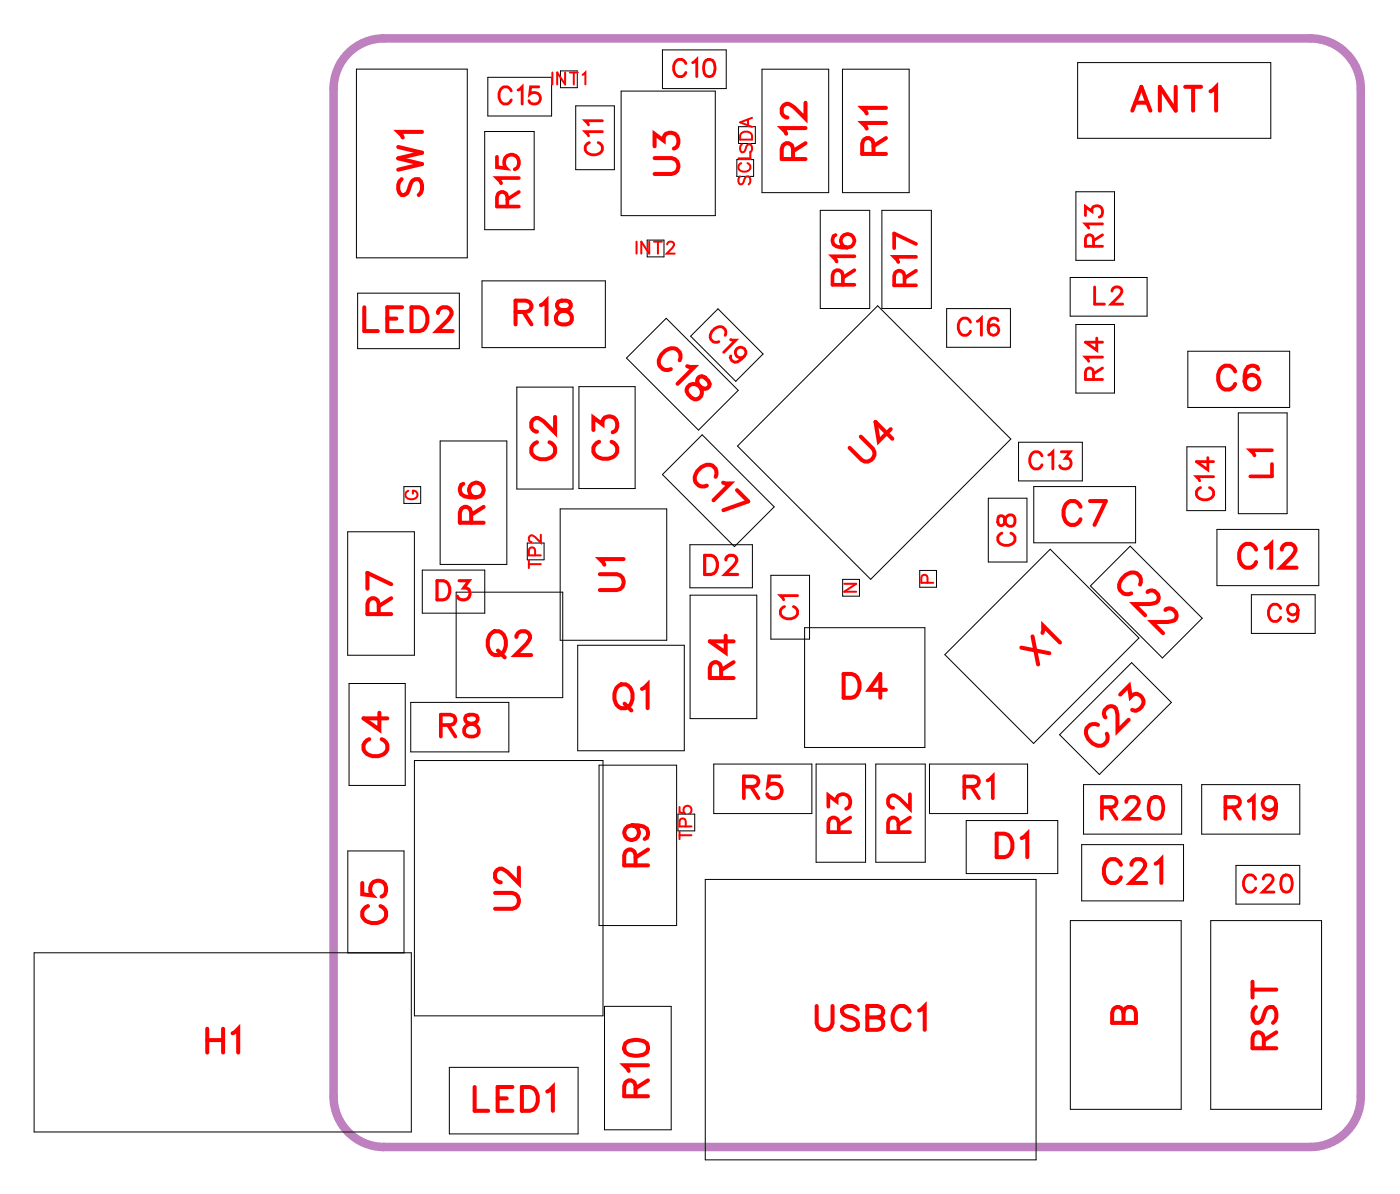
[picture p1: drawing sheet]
<svg xmlns="http://www.w3.org/2000/svg" width="42mm" height="36mm" viewBox="0 0 42 36" stroke-linecap="round" stroke-linejoin="round" font-family="sans-serif">
<path d="M10.6 1.4l.4-.2 .4-.1h27.6a1.5 1.5 0 0 1 1.5 1.5v30a1.5 1.5 0 0 1-1.5 1.5h-27.6a1.5 1.5 0 0 1-1.5-1.5v-30l.1-.4 .2-.4z" fill="none" stroke="#bf80bf" stroke-width=".25"/>
<g fill="none" stroke="#000" stroke-width=".03">
<path d="M10.4 15.8h1.9v3.7h-1.9zM10.6 2.1h3.3v5.6h-3.3zM10.7 8.7h3v1.7h-3zM12 14.5h.5v.5h-.5zM12.6 17h1.8v1.3h-1.8zM13.1 13.1h2v3.7h-2zM13.6 17.6h3.2v3.2h-3.2zM14.4 8.4h3.6v1.9h-3.6zM14.4 3.9h1.5v2.9h-1.5zM14.5 2.3h1.9v1.2h-1.9zM15.4 11.5h1.7v3.1h-1.7zM15.7 16.2h.5v.5h-.5z"/>
<path d="M16.7 15.1h3.2v4h-3.2zM16.7 2.1h.5v.5h-.5zM17.2 3.2h1.1v1.9h-1.1zM17.2 19.2h3.2v3.1h-3.2zM17.2 11.5h1.7v3h-1.7zM18.5 2.7h2.8v3.7h-2.8zM18.7 10.7l1.1-1.2 2.2 2.1-1.2 1.2zM19.3 7.1h.5v.5h-.5zM19.7 14.1l1.2-1.2 2.2 2.2-1.2 1.2zM19.7 1.5h1.9v1.1h-1.9zM20.6 16.2h1.8v1.3h-1.8zM20.6 17.7h1.9v3.7h-1.9z"/>
<path d="M20.6 10l.8-.8 1.3 1.3-.8 .9zM21.9 4.8h.5v.5h-.5zM22 3.8h.5v.5h-.5zM22.7 2.1h2v3.6h-2zM23 17.1h1.1v1.9h-1.1zM24 18.7h3.6v3.6h-3.6zM24.4 6.3h1.5v2.9h-1.5zM25.1 2.1h2v3.6h-2zM25.1 17.2h.5v.5h-.5zM26.1 9.1l4 4-4.2 4.1-3.9-3.9zM26.3 6.3h1.4v2.9h-1.4zM27.4 17h.5v.5h-.5z"/>
<path d="M28.2 9.2h1.9v1.1h-1.9zM29.4 14.8h1.2v1.9h-1.2zM30.3 13.2h1.9v1.1h-1.9zM30.8 14.5h3v1.7h-3zM31.3 16.3l2.6 2.7-3.1 3.1-2.7-2.6zM31.9 8.3h2.3v1.1h-2.3zM32.1 5.7h1.1v2h-1.1zM32.1 9.7h1.1v2h-1.1zM32.1 1.9h5.8v2.2h-5.8zM33.7 16.3l2.1 2.1-1.2 1.2-2.1-2.2zM33.7 19.7l1.2 1.2-2.2 2.2-1.1-1.2zM35.4 13.3h1.1v1.9h-1.1z"/>
<path d="M35.4 10.5h3v1.6h-3zM36.3 15.8h3v1.6h-3zM36.9 12.3h1.4v3h-1.4zM37.3 17.7h1.9v1.2h-1.9zM1 28.4h11.3v5.3h-11.3zM10.4 28.4v-3.1h1.6v3.1M10.4 20.3h1.7v3.1h-1.7zM12.2 20.9h3v1.5h-3zM12.3 22.6h5.7v7.6h-5.7zM13.4 31.8h3.8v2h-3.8zM17.8 22.8h2.4v4.8h-2.4zM18 30h2v3.6h-2z"/>
<path d="M20.2 24.2h.5v.5h-.5zM21 26.2h9.9v8.3h-9.9zM21.3 22.7h2.9v1.5h-2.9zM24.3 22.7h1.5v3h-1.5zM26.1 22.7h1.5v3h-1.5zM27.7 22.7h2.9v1.5h-2.9zM28.8 24.4h2.7v1.6h-2.7zM31.9 27.4h3.3v5.6h-3.3zM32.2 25.1h3.1v1.7h-3.1zM32.3 23.4h2.9v1.4h-2.9zM35.8 23.4h2.9v1.4h-2.9zM36.1 27.4h3.3v5.6h-3.3z"/>
<path d="M36.8 25.8h1.9v1.1h-1.9z"/>
</g>
<g fill="none" stroke="#f00" stroke-width=".12">
<path d="M10.9 9.1v.8h.4M11.3 18.3v-.4l-.2-.1-.2 .2v.3h.8M11.5 9.5h.3M11.7 17.8l-.4 .2M11.7 17.4l-.8-.3v.4M11.9 4.4l.7 .1-.7 .2 .7 .2-.7 .2M12 5.3l-.1 .2 .1 .3 .1-.1 .3-.4h.1l.1 .2-.1 .3M12 9.1h-.5v.8h.5M12.3 9.1h.2a.38 .38 0 0 1 .2 .4 .38 .38 0 0 1-.2 .4h-.2zM12.6 3.9h-.7l.1 .2M13 9.3l.2-.2h.1l.2 .2-.1 .2-.4 .4h.5M13.8 14.4h-.1a.35 .35 0 0 0 .3 .5 .35 .35 0 0 0 .4-.3 .22 .22 0 0 0-.2-.2 .22 .22 0 0 0-.2 .2 .22 .22 0 0 0 .2 .2"/>
<path d="M14 15.6v-.4l-.2-.1-.1 .2v.3h.7M14.4 15.1l-.4 .2M14.6 18.9l.1-.1a.33 .33 0 0 1 .4 .3 .33 .33 0 0 1-.4 .4l-.2-.3zM14.8 19.4l.2 .2M15.4 9.3h.4v-.2l-.1-.2h-.3v.8M15.4 19l.1-.2h.2l.1 .1-.1 .3-.3 .3h.4M15.6 9.3l.2 .4M16 13.2a.26 .26 0 0 0-.2 .3 .26 .26 0 0 0 .3 .2h.2a.26 .26 0 0 0 .2-.2 .26 .26 0 0 0-.1-.3M16.1 9.1l.2-.2v.8M16.5 12.4v.5l-.3-.4-.2-.1-.2 .2v.1l.2 .1M16.6 9v.2l.3 .1 .1 .1a.24 .24 0 0 1-.2 .3 .24 .24 0 0 1-.2-.3l.4-.3v-.1zM17.7 12.8v-.4l.2 .2a.24 .24 0 0 1 .4-.1 .24 .24 0 0 1 0 .4"/>
<path d="M17.8 13.2a.26 .26 0 0 0-.1 .2 .26 .26 0 0 0 .2 .3h.2a.26 .26 0 0 0 .3-.3 .26 .26 0 0 0-.2-.2M17.9 17.1h.5l.2 .2-.1 .2-.6 .1M18.6 16.6h-.7l.1 .2M19.5 4.7h.5l.2 .2-.1 .2-.6 .1M19.5 4.4v-.4l.3 .2a.24 .24 0 0 1 .4-.2 .24 .24 0 0 1-.1 .4M20.2 10.7a.26 .26 0 0 0 0-.3 .26 .26 0 0 0-.4 0l-.1 .2a.26 .26 0 0 0 0 .3 .26 .26 0 0 0 .3 .1M20.5 10.9h.2l-.5 .5M20.6 11.5l.1-.1 .3 .2 .1-.1v-.2l-.2-.1-.1 .1 .1 .5a.24 .24 0 0 1-.4 0 .24 .24 0 0 1 .1-.3zM21.3 14.2a.26 .26 0 0 0-.1-.3 .26 .26 0 0 0-.3 0l-.1 .1a.26 .26 0 0 0-.1 .4 .26 .26 0 0 0 .4 .1M21.5 14.4h.3l-.5 .5M21.6 18.9v.5l-.5-.3h.8M21.9 19.7l-.4 .2"/>
<path d="M22 14.6l.3 .3-.8 .3M23.6 4.7v-.4h-.2l-.1 .1v.3h.7M24 3.8h-.7l.1 .2M24 3.1v.4l-.3-.3-.3-.1-.1 .1v.2l.2 .1M24 4.3l-.4 .2M25.6 13l.4 .4v.2l-.2 .1-.5-.4M26 4.6v-.4l-.2-.1-.1 .2v.3h.7M26.4 3.7h-.7l.1 .1M26.4 3.2h-.7l.1 .2M26.4 4.1l-.4 .2M26.5 12.8l-.3 .3-.1-.5 .5 .5M30.4 19.3l.9 .1"/>
<path d="M30.8 18.9l.1 .9M31.1 18.8v-.2l.5 .5M32.2 15.1a.26 .26 0 0 0-.3-.2 .26 .26 0 0 0-.2 .3v.2a.26 .26 0 0 0 .2 .2 .26 .26 0 0 0 .3-.1M32.5 14.9h.4l-.3 .7M33.7 3.3l.3-.7 .3 .7M33.8 3.1h.4M34 17.4a.26 .26 0 0 0-.1-.3 .26 .26 0 0 0-.4 0l-.1 .1a.26 .26 0 0 0 0 .4 .26 .26 0 0 0 .3 .1M34.2 17.6h.2l.1 .1v.2l-.2 .1h-.5l.3 .3M34.7 18.2l.2-.1 .1 .1v.2l-.2 .1h-.5l.3 .3M35 2.6v.7l-.4-.7v.7M35.3 2.6h.5M35.5 2.6v.7"/>
<path d="M36.1 2.7l.1-.1v.7M36.8 11.1a.26 .26 0 0 0-.3-.2 .26 .26 0 0 0-.2 .3v.1a.26 .26 0 0 0 .2 .3 .26 .26 0 0 0 .3-.2M37.4 16.4a.26 .26 0 0 0-.3-.2 .26 .26 0 0 0-.2 .3v.1a.26 .26 0 0 0 .2 .3 .26 .26 0 0 0 .3-.2M37.5 11l-.1-.1a.35 .35 0 0 0-.4 .3 .35 .35 0 0 0 .3 .4 .22 .22 0 0 0 .2-.2 .22 .22 0 0 0-.2-.2 .22 .22 0 0 0-.2 .2M37.7 16.3l.2-.1v.7M38.2 16.4l.1-.2h.2l.1 .1-.1 .3-.3 .3h.4M6.2 30.6v.7M6.2 31h.4M6.6 30.6v.7M6.9 30.8l.2-.2v.7M10.8 26.3v.3l.3 .1a.25 .25 0 0 1 0-.4 .25 .25 0 0 1 .4 0 .25 .25 0 0 1-.1 .4M11 27a.26 .26 0 0 0-.2 .3 .26 .26 0 0 0 .3 .2h.1a.26 .26 0 0 0 .3-.2 .26 .26 0 0 0-.2-.3"/>
<path d="M11 22a.26 .26 0 0 0-.2 .3 .26 .26 0 0 0 .3 .2h.2a.26 .26 0 0 0 .2-.2 .26 .26 0 0 0-.1-.3M11.3 21.2v.5l-.5-.3h.7M14.1 32.4v.7h.4M14.7 26.6h.6l.2 .2-.1 .2-.7 .1M14.8 32.7h.3M15.3 32.4h-.5v.7h.5M15.5 25.8v.5l-.4-.3-.2-.1-.2 .1v.1l.2 .2M15.5 32.4h.3a.38 .38 0 0 1 .2 .3 .38 .38 0 0 1-.2 .4h-.3zM16.3 32.5l.2-.1v.7M18.4 20.5v-.1a.33 .33 0 0 1 .5 .3 .33 .33 0 0 1-.5 .3l-.1-.2zM18.6 20.9l.2 .2M18.6 31.1l.3-.1a.3 .3 0 0 1 .4 .2 .38 .38 0 0 1-.4 .2 .38 .38 0 0 1-.3-.2z"/>
<path d="M18.8 24.6a.22 .22 0 0 1 .2 .3 .22 .22 0 0 1-.3 .1 .22 .22 0 0 1 0-.4h.1a.34 .34 0 0 1 .5 .2l-.1 .2M18.9 25.8v-.4l-.2-.1-.1 .2v.3h.7M18.9 32.6v-.4h-.2l-.1 .1v.3h.7M19.1 20.5l.2-.1v.7M19.3 31.7h-.7l.1 .2M19.3 25.3l-.4 .2M19.3 32.2l-.4 .2M21.5 20.2l-.1-.4-.1-.1-.2 .2v.3h.8M24.3 29.9v.6l.2 .2 .3-.1v-.7M25.1 20.1h.3a.38 .38 0 0 1 .2 .3 .38 .38 0 0 1-.2 .4h-.3zM25.6 30l-.2-.1-.3 .1 .1 .2 .4 .3v.1l-.2 .1-.3-.1M25.8 30.3l.5 .1v.1l-.2 .2h-.3v-.8l.5 .1v.2l-.2 .1"/>
<path d="M26.4 20.5h-.5l.3-.4v.7M27.1 30.1a.26 .26 0 0 0-.3-.2 .26 .26 0 0 0-.2 .3v.2a.26 .26 0 0 0 .2 .3 .26 .26 0 0 0 .3-.2M27.4 30.1l.1-.2v.8M29.7 24.8h.2a.37 .37 0 0 1 .3 .4 .37 .37 0 0 1-.3 .3h-.2zM30.4 24.9l.2-.1v.7M32.7 21.6a.26 .26 0 0 0-.3 .1 .26 .26 0 0 0 0 .3l.1 .1a.26 .26 0 0 0 .4 .1 .26 .26 0 0 0 .1-.4M32.9 21.4v-.3l.1-.1h.2l.1 .3v.5l.3-.4M33.4 20.7l.2-.3 .1 .4a.24 .24 0 0 1 .4 .1 .24 .24 0 0 1-.4 .2M33.4 25.7a.26 .26 0 0 0-.3-.1 .26 .26 0 0 0-.2 .2v.2a.26 .26 0 0 0 .2 .3 .26 .26 0 0 0 .3-.2M33.5 30.1l-.2-.1h-.1l-.1 .4h.7v-.3l-.1-.1h-.2v.4M33.7 25.7l.1-.1h.2l.1 .1-.1 .2-.3 .4h.4M34.4 25.7l.2-.1v.7"/>
<path d="M37.3 29.5h.7M37.3 29.2v.5M37.4 30l-.1 .1 .1 .3h.2l.2-.4h.1l.1 .1-.1 .3M37.6 31.2v-.4l-.2-.1-.1 .2v.3h.7M38 30.7l-.4 .3"/>
</g>
<g fill="none" stroke="#f00" stroke-width=".08">
<path d="M15.2 2.7a.19 .19 0 0 0-.2-.1 .19 .19 0 0 0-.1 .2v.1a.19 .19 0 0 0 .1 .2 .19 .19 0 0 0 .2-.1M15.4 2.7l.2-.1v.5M16 2.6h-.2v.2a.18 .18 0 0 1 .3 0 .18 .18 0 0 1-.1 .3 .18 .18 0 0 1-.2-.1M17.6 4.2a.19 .19 0 0 0-.2 .3 .19 .19 0 0 0 .2 .1h.2a.19 .19 0 0 0 .1-.1 .19 .19 0 0 0-.1-.3M17.9 3.9h-.5l.1 .1M17.9 3.6h-.5l.1 .1M20.4 1.9a.19 .19 0 0 0-.2-.1 .19 .19 0 0 0-.1 .2v.1a.19 .19 0 0 0 .1 .2 .19 .19 0 0 0 .2-.1M20.6 1.9l.2-.1v.5M21 1.8a.23 .23 0 0 1 .3 .2 .23 .23 0 0 1-.3 .3v-.2zM21.6 10a.19 .19 0 0 0-.1-.3 .19 .19 0 0 0-.2 .1l-.1 .1a.19 .19 0 0 0 0 .2 .19 .19 0 0 0 .2 .1M21.8 10.1h.1l-.3 .4M21.8 10.6a.22 .22 0 0 0 .3 .1 .22 .22 0 0 0-.1-.4 .16 .16 0 0 0-.1 .3 .16 .16 0 0 0 .3 0"/>
<path d="M23.4 18.1a.19 .19 0 0 0-.2 .2 .19 .19 0 0 0 .2 .1h.2a.19 .19 0 0 0 .2-.1 .19 .19 0 0 0-.2-.2M23.8 17.7h-.6l.1 .2M28.9 9.6a.19 .19 0 0 0-.2-.1 .19 .19 0 0 0-.2 .2v.1a.19 .19 0 0 0 .2 .2 .19 .19 0 0 0 .2-.1M29.1 9.6l.1-.1v.5M29.7 9.5a.22 .22 0 0 0-.3 .2 .22 .22 0 0 0 .3 .2 .16 .16 0 0 0-.1-.2 .16 .16 0 0 0-.2 .1M29.8 15.4v.2h.1a.21 .21 0 0 1 .1-.2 .21 .21 0 0 1 .2 0v.1l-.1 .2-.1-.1-.1-.2zM29.8 15.9a.19 .19 0 0 0-.1 .2 .19 .19 0 0 0 .2 .1h.1a.19 .19 0 0 0 .2-.1 .19 .19 0 0 0-.1-.2M31 13.6a.19 .19 0 0 0-.2-.2 .19 .19 0 0 0-.1 .2v.2a.19 .19 0 0 0 .1 .2 .19 .19 0 0 0 .2-.2M31.2 13.5l.2-.1v.6M31.6 13.4h.3l-.2 .2a.18 .18 0 0 1 .2 .3 .17 .17 0 0 1-.3 0M32.3 6.4v-.3l.2 .2a.17 .17 0 0 1 .3-.1 .17 .17 0 0 1-.1 .3M32.6 7.3v-.3h-.2l-.1 .3h.5"/>
<path d="M32.6 11.3v-.3h-.2l-.1 .3h.5M32.6 8.5v.6h.3M32.7 10.1v.3l-.4-.2h.5M32.8 6.7h-.5l.1 .1M32.8 10.6h-.5l.1 .2M32.8 7l-.2 .2M32.8 11l-.2 .1M33.1 8.7l.2-.2 .1 .2-.3 .4h.3M35.8 14.5a.19 .19 0 0 0-.2 .2 .19 .19 0 0 0 .2 .2h.2a.19 .19 0 0 0 .2-.2 .19 .19 0 0 0-.2-.2M36 13.6v.4l-.4-.3h.6M36.2 14.2h-.6l.1 .1M38.2 18.1a.19 .19 0 0 0-.3-.1 .19 .19 0 0 0-.1 .2v.1a.19 .19 0 0 0 .1 .2 .19 .19 0 0 0 .3-.1"/>
<path d="M38.7 18.2a.16 .16 0 0 1-.2 .1 .16 .16 0 0 1-.1-.3 .16 .16 0 0 1 .2 .1v.4l-.2-.1M37.4 26.2a.19 .19 0 0 0-.2-.2 .19 .19 0 0 0-.2 .2v.2a.19 .19 0 0 0 .2 .2 .19 .19 0 0 0 .2-.2M37.6 26.2l.1-.2 .2 .1-.3 .5h.4M38.2 26.1a.23 .23 0 0 1 .3 .2 .23 .23 0 0 1-.3 .2v-.2z"/>
</g>
<g fill="none" stroke="#f00" stroke-width=".06">
<path d="M12.2 14.6a.13 .13 0 0 0-.1 .2 .13 .13 0 0 0 .1 .1h.1a.13 .13 0 0 0 .1-.2 .13 .13 0 0 0-.1-.1v.1M15.8 16.8h.3M15.8 16.7v.2M15.9 16.5v-.2h-.1v.2h.3M16.1 15.9v.3l-.2-.3-.1 .1v.1M16.5 2.2v.3M16.8 2.2v.3l-.2-.3v.3M17 2.2h.2M17.1 2.2v.3M17.4 2.2v.3M19 7.2v.3M19.3 7.2v.3l-.2-.3v.3"/>
<path d="M19.5 7.2h.2M19.6 7.2v.3M19.9 7.3l.1-.1 .1 .1-.2 .2h.2M22 5.3v.2l.3-.2h.1l-.1 .2M22.1 4a.2 .2 0 0 1 .3 0v.2h-.4zM22.1 4.9a.13 .13 0 0 0-.1 .1 .13 .13 0 0 0 .1 .1h.1a.13 .13 0 0 0 .2-.1 .13 .13 0 0 0-.1-.1M22.1 4.3v.2l.2-.2 .1 .1v.1M22.3 3.6v.1M22.4 4.5v.2h-.4M22.4 3.5l-.4 .1 .4 .2M25.1 17.4h.4l-.4 .2h.4M27.6 17.3v-.2h-.1l-.1 .2h.4"/>
<path d="M20.2 24v.2h.2a.13 .13 0 0 1 0-.2 .13 .13 0 0 1 .2 0 .13 .13 0 0 1-.1 .2M20.2 24.9h.4M20.2 24.7v.3M20.4 24.6v-.2h-.1l-.1 .2h.4"/>
</g>
<g fill="none" stroke="#f00" stroke-width=".11">
<path d="M14.8 4.7v.3h.3a.23 .23 0 0 1 0-.3 .23 .23 0 0 1 .3 0 .23 .23 0 0 1-.1 .3M15.1 6.1v-.3l-.2-.1-.1 .4h.7M15.5 5.3h-.7l.1 .2M15.5 5.7l-.4 .2M24.9 7h-.1a.32 .32 0 0 0 .3 .4 .32 .32 0 0 0 .4-.2 .2 .2 0 0 0-.2-.2 .2 .2 0 0 0-.3 .2 .2 .2 0 0 0 .2 .2M25.1 8.5v-.4h-.2l-.1 .4h.7M25.5 7.6h-.7l.1 .2M25.5 8l-.4 .3M26.9 8.5v-.4h-.2l-.1 .4h.7M27.3 7.6h-.7l.2 .2M27.3 8.1l-.4 .2M27.3 7.3l-.7-.4v.5"/>
<path d="M37.9 13.4h-.7l.2 .2M37.9 13.8v.4h-.7M13.1 21.6h.4v-.3h-.4v.6M13.3 21.6l.3 .3M13.9 21.3v.2l.4 .2a.22 .22 0 0 1-.3 .2 .22 .22 0 0 1-.2-.2l.4-.3v-.1zM22.2 23.4h.3l.1-.2-.4-.1v.7M22.4 23.4l.2 .4M23.2 23.1h-.3v.3a.23 .23 0 0 1 .3 0 .23 .23 0 0 1 0 .3 .23 .23 0 0 1-.3-.1M24.7 24v-.3l.2 .2a.22 .22 0 0 1 .4-.2 .22 .22 0 0 1-.1 .4M25 24.8v-.4h-.3v.4h.6M25.3 24.3l-.3 .3M26.8 24.8l-.1-.4h-.2v.4h.6"/>
<path d="M27.1 23.6v.5l-.5-.4-.1 .2 .1 .1M27.1 24.3l-.3 .3M28.7 23.4h.4v-.2l-.4-.1v.7M28.9 23.4l.3 .4M29.4 23.2l.2-.1v.7M32.8 24h.4v-.2l-.4-.1v.7M33 24l.3 .4M33.6 23.9l.1-.2 .2 .1-.4 .6h.5M34.3 23.8a.32 .32 0 0 1 .4 .2 .32 .32 0 0 1-.2 .4l-.3-.2v-.2zM36.5 24h.4v-.2l-.4-.1v.7M36.7 24l.2 .4M37.2 23.8l.2-.1v.7"/>
<path d="M38 23.9a.2 .2 0 0 1-.3 .2 .2 .2 0 0 1 0-.3 .2 .2 0 0 1 .3 0v.1a.31 .31 0 0 1-.2 .5l-.2-.1"/>
</g>
<path d="M13 17.3h.2a.3 .3 0 0 1 .2 .3 .3 .3 0 0 1-.2 .3h-.2zM13.7 17.3h.3l-.2 .2a.19 .19 0 0 1 .2 .3 .21 .21 0 0 1-.4-.1M21 16.5h.2a.3 .3 0 0 1 .2 .3 .3 .3 0 0 1-.2 .3h-.2zM21.6 16.7l.1-.2 .2 .1-.3 .5h.4" fill="none" stroke="#f00" stroke-width=".1"/>
<g font-size="1.2" fill="#fff">
<text x="12.9" y="5.9" transform="rotate(-90 12.9 5.9)">SW1</text>
<text x="20.5" y="5.2" transform="rotate(-90 20.5 5.2)">U3</text>
<text x="24.3" y="4.8" transform="rotate(-90 24.3 4.8)">R12</text>
<text x="26.7" y="4.6" transform="rotate(-90 26.7 4.6)">R11</text>
<text x="33.7" y="3.6">ANT1</text>
<text x="10.8" y="10.2">LED2</text>
<text x="15.3" y="10">R18</text>
<text x="19.3" y="10.9" transform="rotate(45 19.3 10.9)">C18</text>
<text x="36.2" y="11.9">C6</text>
<text x="14.7" y="15.6" transform="rotate(-90 14.7 15.6)">R6</text>
<text x="16.8" y="13.7" transform="rotate(-90 16.8 13.7)">C2</text>
<text x="18.7" y="13.7" transform="rotate(-90 18.7 13.7)">C3</text>
<text x="18.9" y="17.6" transform="rotate(-90 18.9 17.6)">U1</text>
<text x="20.3" y="14.4" transform="rotate(45 20.3 14.4)">C17</text>
<text x="26" y="14.1" transform="rotate(-45 26 14.1)">U4</text>
<text x="31.6" y="15.9">C7</text>
<text x="33" y="17.6" transform="rotate(45 33 17.6)">C22</text>
<text x="36.9" y="17.2">C12</text>
<text x="11.8" y="22.6" transform="rotate(-90 11.8 22.6)">C4</text>
<text x="12" y="18.3" transform="rotate(-90 12 18.3)">R7</text>
<text x="14.5" y="19.8">Q2</text>
<text x="18.2" y="21.4">Q1</text>
<text x="22.2" y="20.2" transform="rotate(-90 22.2 20.2)">R4</text>
<text x="25.1" y="21.1">D4</text>
<text x="31.1" y="20" transform="rotate(-45 31.1 20)">X1</text>
<text x="32.9" y="22.6" transform="rotate(-45 32.9 22.6)">C23</text>
<text x="11.8" y="27.5" transform="rotate(-90 11.8 27.5)">C5</text>
<text x="15.8" y="27.1" transform="rotate(-90 15.8 27.1)">U2</text>
<text x="19.6" y="25.8" transform="rotate(-90 19.6 25.8)">R9</text>
<text x="29.6" y="25.8">D1</text>
<text x="32.8" y="26.6">C21</text>
<text x="6.1" y="31.6">H1</text>
<text x="14.1" y="33.4">LED1</text>
<text x="19.6" y="32.7" transform="rotate(-90 19.6 32.7)">R10</text>
<text x="24.3" y="31">USBC1</text>
<text x="34.1" y="30.5" transform="rotate(-90 34.1 30.5)">B</text>
<text x="38.3" y="31.3" transform="rotate(-90 38.3 31.3)">RST</text>
</g>
<g font-size="1.1" fill="#fff">
<text x="15.7" y="6.2" transform="rotate(-90 15.7 6.2)">R15</text>
<text x="25.7" y="8.5" transform="rotate(-90 25.7 8.5)">R16</text>
<text x="27.6" y="8.6" transform="rotate(-90 27.6 8.6)">R17</text>
<text x="38.2" y="14.2" transform="rotate(-90 38.2 14.2)">L1</text>
<text x="13.1" y="22.2">R8</text>
<text x="22.1" y="24">R5</text>
<text x="25.6" y="24.8" transform="rotate(-90 25.6 24.8)">R3</text>
<text x="27.4" y="24.8" transform="rotate(-90 27.4 24.8)">R2</text>
<text x="28.7" y="24">R1</text>
<text x="32.8" y="24.6">R20</text>
<text x="36.4" y="24.6">R19</text>
</g>
<g font-size="1" fill="#fff">
<text x="20.9" y="17.3">D2</text>
<text x="13" y="18.1">D3</text>
</g>
<g font-size=".9" fill="#fff">
<text x="14.8" y="3.3">C15</text>
<text x="18.2" y="4.6" transform="rotate(-90 18.2 4.6)">C11</text>
<text x="20" y="2.5">C10</text>
<text x="20.9" y="10.1" transform="rotate(45 20.9 10.1)">C19</text>
<text x="28.5" y="10.2">C16</text>
<text x="32.6" y="9.3">L2</text>
<text x="33.1" y="11.3" transform="rotate(-90 33.1 11.3)">R14</text>
<text x="33.1" y="7.4" transform="rotate(-90 33.1 7.4)">R13</text>
<text x="30.4" y="16.3" transform="rotate(-90 30.4 16.3)">C8</text>
<text x="30.6" y="14.2">C13</text>
<text x="36.4" y="14.9" transform="rotate(-90 36.4 14.9)">C14</text>
<text x="24" y="18.5" transform="rotate(-90 24 18.5)">C1</text>
<text x="37.7" y="18.7">C9</text>
<text x="37" y="26.8">C20</text>
</g>
<g font-size=".6" fill="#fff">
<text x="16.4" y="2.7">INT1</text>
<text x="22.5" y="5.5" transform="rotate(-90 22.5 5.5)">SCLSDA</text>
<text x="18.9" y="7.7">INT2</text>
<text x="12.6" y="14.9" transform="rotate(-90 12.6 14.9)">G</text>
<text x="16.3" y="16.9" transform="rotate(-90 16.3 16.9)">TP2</text>
<text x="25.7" y="17.6" transform="rotate(-90 25.7 17.6)">N</text>
<text x="27.9" y="17.4" transform="rotate(-90 27.9 17.4)">P</text>
<text x="20.7" y="25" transform="rotate(-90 20.7 25)">TP5</text>
</g>
</svg>
